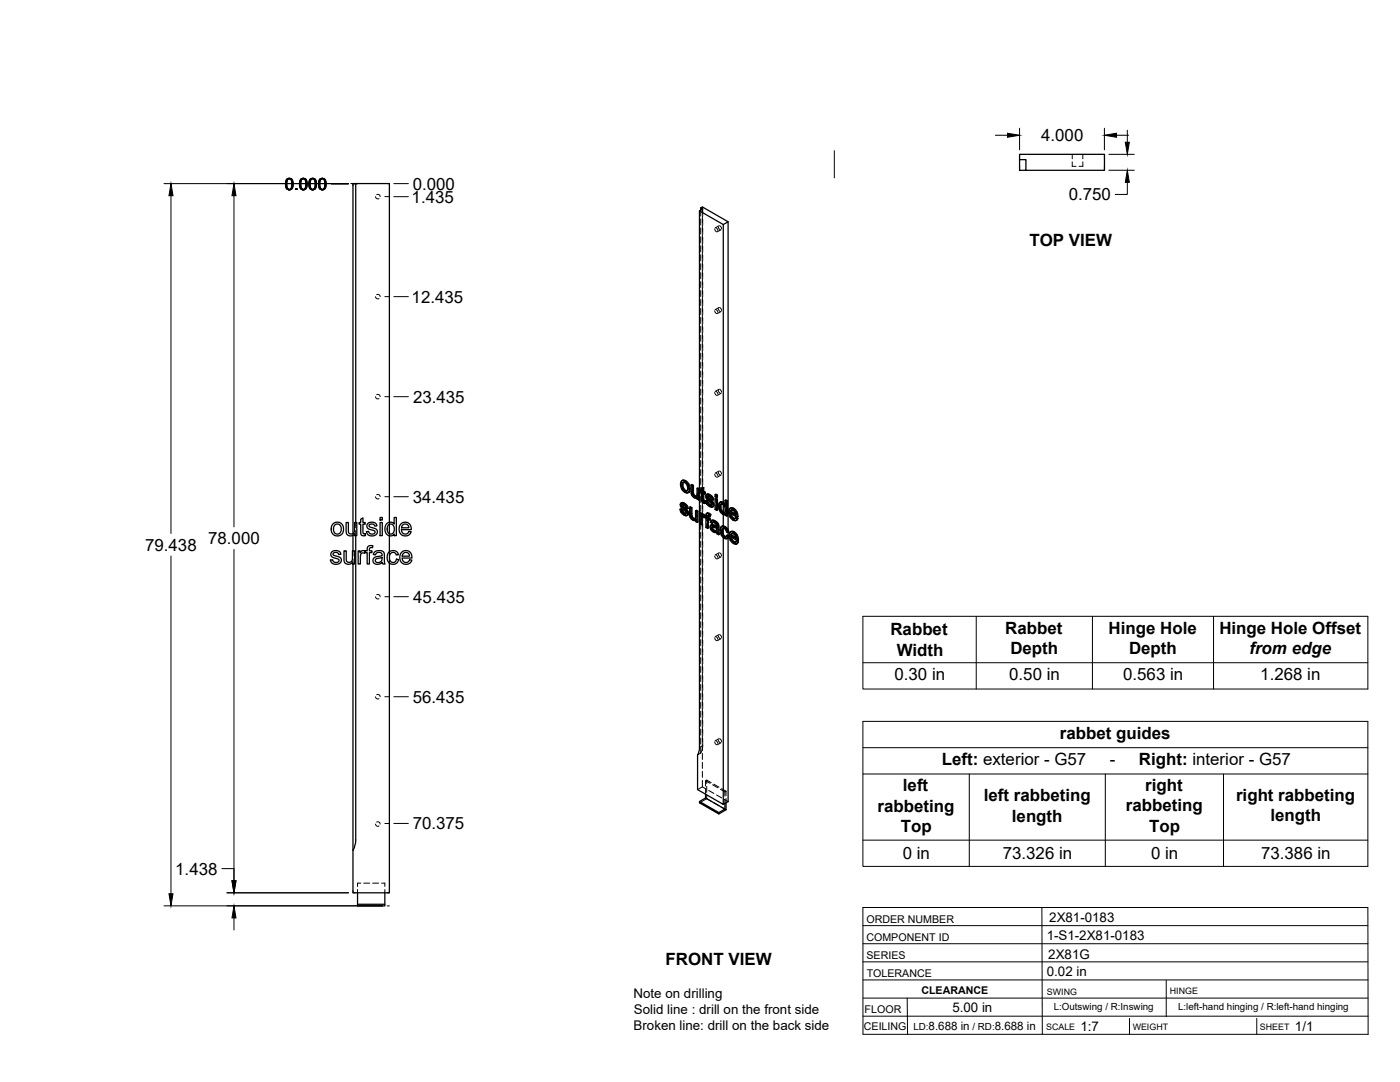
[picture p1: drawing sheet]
<svg xmlns="http://www.w3.org/2000/svg" width="559mm" height="432mm" viewBox="0 0 559 432" stroke-linecap="round" stroke-linejoin="round" font-family="sans-serif">
<!-- layer: Visible -->
<g fill="none" stroke="#000" stroke-width=".51">
<path d="M142 73.3v135.2M407 63.7h2.5v4.3h-2.5zM407 63.7v-2.1h33.8v6.4h-31.3M279.2 84.1v214.2M279.7 83l.7-.4 10.2 5.9-1.9 1.1-9.5-5.5M279.7 83l.8 .4-1.3 .7M279.7 83v.8M288.7 89.6v110.8l-.7-.2-.8 .4-.4 1.7 .9 2.2 1.1 .8 .6-.2v.5l.6 .4M290.6 88.5v122.9M272.2 191.8l.6-.2 .9 .2zM272.2 191.8l-.5 .6-.1 .9 .5 1.9 1.5 1.4 .8 .1 .5-.3M272.3 193.6l.3 1.4"/>
<path d="M272.6 195l.3-.1 .8 .8-.3 .2zM272.8 192.5l-.2 .9M272.9 194.9l-.3-1.5-.3 .1 .2-.8 .5-.2 .9 .6 .5 1.4-.2 1.4h-.8M273.4 192l1 1a1.88 1.88 0 0 1 1 2M273.7 195.7l.5 .2M273.7 191.8l1.2 1.3M274.6 193.3l.5 1.9 .3-.2-.2 1.2M275.1 195.2l-.2 1.2 .3-.2-.6 .5M275.8 193.5l.7 .4 .3-.2v3.2M276.5 193.9v3.1l.3-.1 .3 .6M276.5 197.1l.3 .6 .3-.2 .5 .4M276.8 197.7l.4 .4h.9l-.3 .1"/>
<path d="M276.8 193.7l-.7-.4-.3 .2v2.9l.3 1.1 .8 1a.97 .97 0 0 0 1.4 .1v.6l.5 .4M277.2 198.1l.6 .1M278.2 194.9l.6 .4 .4-.2v4.3l-.4 .2v-4.3M278.3 198.6l-.3 .2M279.2 195.1l-.7-.4-.3 .2v2.6l-.4 .7M280 195.5l-.5 .1v.6l.5 .3v3.3l.9 1h.7l-.1-.7h-.6M280 194.8l.9-.2v1.5M280.6 194.8v1.5l.3-.2 .6 .3M280.6 196.3l.6 .3 .3-.2v.6l-.3 .2v-.6M280.6 199.7l.7 .2M280.7 200l.8 .1M280.9 194.6l-.9 .2v1.1l-.5-.3"/>
<path d="M280.9 197v2.6M281.2 197.2l-.6-.4v2.8l.5 .2M281.6 199.8l.6 .3M282.1 197.3l.7-.1 .6 .2M282.3 198.3l.1 .3 .3-.2 .2 .3M282.4 198.6l.2 .3 .3-.2 1.5 1.4M282.4 197.1l-.4 .3M282.5 197.4h.9l.7 .6M282.5 199.9l-.9-.1 .7 1.6 1.3 .9 .9-.1M282.6 198v.1M282.6 198.9l1.4 1.4 .4-.2 .4 .6M282.7 198.4l-.4-.3 1 .3 .6 1 .6 .2"/>
<path d="M282.8 197.2l-.9 .3-.2 .9 .3 .7 2 1.9-.2 .7M283.1 197.6l.7 .6 .3-.2 .5 .6M283.8 198.2l.5 .6 .3-.2 .2 .9-.3 .1-.2-.8M285.4 199l.3-.1 .7 .3-.4 .2zM285.4 197.4l.3-.2 .7 .4-.4 .2zM285.4 199v4.3l.6 .4M285.4 197.4v.8l.6 .4M286.4 199.2v4.3l-.4 .2v-4.3M286.4 197.6v.8l-.4 .2v-.8M289.4 199.7l.6 .3 .3-.1v5.9l-.3 .2v-6M290.3 199.9l-.6-.4-.3 .2v2.1l-.4-.7M133 209l1.7-.6 1.4 .5 .9 1.2v2.2l-.8 1.1-1.8 .5-1.5-.7-.7-1.6a2.9 2.9 0 0 1 .8-2.6z"/>
<path d="M133.5 209.6l1.2-.5 .7 .2 .5 .6 .3 1.7-.8 1.4-1.2 .1-.8-.6-.3-1.6zM137.3 219.8h.9v3a1.32 1.32 0 0 0 1.3 1.7 1.32 1.32 0 0 0 1.2-1.8v-2.9h.9v5.3h-.8v-.8a1.86 1.86 0 0 1-2.3 .9 1.86 1.86 0 0 1-1.2-2.1zM138.2 208.5h.8l.1 3.8a1.31 1.31 0 0 0 1.7 .7 1.31 1.31 0 0 0 .7-1.7v-2.8h.9v5.3h-.8v-.8a1.86 1.86 0 0 1-2.2 .8 1.86 1.86 0 0 1-1.2-2zM140.9 213.7v6.1M142 213.8v121.4l-.2 1.8-.9 2.3M143 219.8h.7v.8a1.28 1.28 0 0 1 2.1-.6l.8-.2v-1.1a1.56 1.56 0 0 1 2.2-.9l-.1 .8a.81 .81 0 0 0-.9 0 .81 .81 0 0 0-.4 .8v.4h1.1v.7h-1.1v4.6h-.8v-4.6h-.8v-.4l-.3 .7-.8-.2-.7 .5-.2 4h-.8zM144 207.2l.9-.5v1.8h.9v.7h-.9v3.4l.2 .4h.7l.1 .8h-1.3l-.6-.7v-3.9h-.7v-.7h.7zM146.7 209l.9-.5h1.6a1.47 1.47 0 0 1 1.2 1.4l-.8 .1a1.17 1.17 0 0 0-1.2-.9 1.17 1.17 0 0 0-1.1 .8l.4 .5 2.1 .5a1.6 1.6 0 0 1 .7 2.1 1.6 1.6 0 0 1-2 .9l-1.5-.4-.7-1.3 .9-.2 .4 .9 .5 .2 1.3-.2a.73 .73 0 0 0 .3-.9 .73 .73 0 0 0-.9-.4l-1.1-.3a1.41 1.41 0 0 1-1-2.3zM151.7 208.5h.9v5.3h-.9zM151.7 206.5h.9v1h-.9zM154.2 209.1l1.2-.7a1.86 1.86 0 0 1 1.9 .7v-2.6h.9v7.3h-.8v-.7a2.17 2.17 0 0 1-2.7 .5 2.17 2.17 0 0 1-1.1-2.5zM155 209.5l1.3-.3 .9 1v2l-.8 .9-1-.1-.7-.9-.1-1.5z"/>
<path d="M155.4 208.4v-135.1h-14.5v139.6M155.4 209.2v3.8M155.4 213.8v6.4M160 209.1a2.46 2.46 0 0 1 2.9-.4 2.46 2.46 0 0 1 1.2 2.7h-3.9l.3 1 .8 .7a1.46 1.46 0 0 0 1.9-1l.9 .1-.5 .9-.9 .7h-1.5l-1.2-.6-.7-1.7 .1-1.2zM160.7 209.5l.6-.3h1l.6 .6 .3 .8h-2.9zM271.4 203.2l.6 .3M271.9 200.7l.7-.1 .6 .2M272 203.5l.4-.2 .2 .9-.3 .1zM272.1 201.7l.7 .4M272.2 202l.2 .3 .4-.2 1.5 1.4M272.2 200.6l-.4 .2M272.3 204.3l.7 .6h.8"/>
<path d="M272.3 200.8h.9l.8 .6M272.4 203.3l-1-.1 .8 1.8 1.2 .7 .9-.1M272.4 202.3l1.5 1.4 .4-.2 .4 .7M272.5 201.4l-.1 .1M272.5 201.8l-.3-.3 1 .3 .5 1 .7 .3M272.6 204.2l.7 .6M272.6 200.6l-.9 .3-.2 .8 .4 .9 1.9 1.8-.2 .7M272.9 201l.7 .6 .4-.2 .5 .7M273 204.9l.6 .2M273.6 201.6l.5 .6 .4-.1 .2 .8-.3 .2-.3-.9M273.7 205.1h-.1M273.9 203.7l.4 .6 .4-.1 .1 .7"/>
<path d="M274.3 204.3l.2 .7 .3-.1-.2 .5M274.5 205l-.2 .6 .3-.2-.4 .4M275.2 202.4l.7 .4 .3-.2v3.2M275.9 202.8v3.1l.3-.1 .3 .6M275.9 206l.3 .6 .3-.2 .4 .4M276.2 206.6l.4 .4h.9M276.2 202.6l-.7-.4-.3 .2v3l.3 1.2 .8 .8a.97 .97 0 0 0 1.4 .1M276.6 207l.6 .2M277.5 207l-.3 .2M277.6 203.8l.7 .4 .3-.2v4.3l-.3 .2v-4.3M277.7 207.5v.7l.6 .3M277.7 207.5l-.2 .2"/>
<path d="M278.6 204l-.7-.4-.3 .2v2.7l-.4 .7M279.2 204.7l.6 .4 .3-.2v.5l.4-.2M279.8 205.1v.6l.7-.5 .4 .1M280 206.4l.2 2.8-.3 .2v-2.2M280.1 204.9l-.6-.3-.3 .1v4.3l.7 .4M280.2 205.3h.7l.6 .4M280.3 206.1v.1M280.6 205.4l.6 .5M281 206.6l-.8-.5-.2 .3 .3-.2-.1 .8M281.2 206.4l.6 .4v3.7l.6 .4M281.2 206.4v-.3l-.2 .5M281.2 200.3l.1 .7"/>
<path d="M281.2 206.5l-.2 .1M282.2 204.9h.9l.6 .4M282.2 200.1l.3-.2 .3 .8-.3 .2zM282.4 206.6l.7 .4 .3-.2v.6l-.3 .1v-.5M282.5 204.7l-.5 .2M282.5 200.9l.7 .6h.8M282.7 207.3v3.4l-.3 .2v-3.8l.7 .4M282.7 205.7v.7M282.8 205.1l.6 .4 .3-.2-.4 .8 .1-.6M282.8 200.7l.7 .7M283.1 204.9l-.6-.2-.5 .2-.2 1.3-.6-.3 .6-.1M283.2 201.5l.6 .2"/>
<path d="M283.3 206.1a.45 .45 0 0 0-.5-.5 .45 .45 0 0 0-.4 .6v.4l.3-.2 .7 .4M283.9 209.6l.7-.2 1.4 .5M283.9 201.7h-.1M284.1 210.7l.2 .6 .3-.2 .6 .5M284.1 200.3l.4 .6 .3-.2 .2 .8M284.2 210.4l-.1 .3 .3-.2 .2 .6M284.2 209.4l-.5 .2M284.3 211.3l.5 .5h1h-1M284.3 210.3l-.1 .1M284.4 207.7l.8 .4 .3-.2 .8 .6M284.4 210.3l.6 .2a.79 .79 0 0 1 .9 .2 .79 .79 0 0 1 0 1l-.4 .3M284.4 210.3l-.2 .1"/>
<path d="M284.4 210.3v.2M284.5 200.9l.2 .7 .3-.1-.2 .5M284.5 208.4l-.4 .5 .2-.4 .5-.1 1.1 1a.43 .43 0 0 1 .1 .6 .43 .43 0 0 1-.7 0l-1-.4M284.6 209.4l-1 .3-.2 1 .7 1.1 1.1 .7a.62 .62 0 0 1 1 .5l.6 .4M284.7 201.6l-.2 .6 .3-.2-.5 .4M284.7 207.6l-.8 .2M285.2 208.1l.8 .5 .3-.1 .4 .5M285.5 207.9l-.8-.3-.9 .3-.3 .5 .6 .5M286 208.6l.4 .6 .3-.2 .2 .7M286.4 209.2l.2 .6 .3-.1 .1 2.9M286.6 209.8l.1 2.9 .3-.1 .1 .6-.3 .2-.1-.6M287.4 202.4l.3 1.4"/>
<path d="M287.5 200.4h1.2l.6 .6M287.7 201.3h.7l.7 .8 .3 1.1-.2 1.4M287.7 201.3l-.3 1.1 .4-.2 .3 1.4M287.7 203.8l.4-.2 .7 .8-.4 .2zM287.8 201.2l-.1 .1M287.8 200.3l-.5 .2M288 201.1l-.2 1.1M288.1 212v.1a1.2 1.2 0 0 0 .8 1.4l.5 .5M288.2 210.1l.9 .2 .3-.2 1 1M288.4 213.4l.7 .8h.8M288.4 200.6l.6 .5h.4M288.4 204.6h.8"/>
<path d="M288.5 209.9l-.6 .3M288.6 210.8l-.2 1M288.7 214.5v106.5l-10.3-5.9v-13.9l.6-1.3 .2-1.6M288.7 210.8v2.4l-.3-1.4-.3 .2v-.4l.3-.7 .4-.1 .7 .4 .5 1.1 .6 .2v1.2M288.7 201.5v2.8M288.7 205.3v4.6M288.8 204.4l.4 .1M289.1 210.3l.8 .6a1.43 1.43 0 0 1 1 1.5l-.3 .1-.5-1.3M289.4 210.1l-.9-.2-.7 .3-.3 .7v1.4l.9 2 1.1 .7h.6M289.4 205.1l-.2 .2M290 213.7l.7 .4M290.6 214.7v105.2l-1.9 1.1"/>
<path d="M290.7 214.1l.3-.1-.2 .5-.7 .5zM291 214l-.6-.5-.7 .8-.6-.1M291.3 202.9h1a1.84 1.84 0 0 1 1.8 1.2M291.5 212.3l.8-.1a1.99 1.99 0 0 1 2 1.3M291.5 204.3l2.1 1.2-.4-1.1-.9-.9-.6 .1-.2 .7 .3-.2 1.7 1M291.7 213.6l2.1 1.2-.5-1.3-.9-.6h-.4l-.3 .7 .3-.2 1.7 1M291.8 206.1l.8 .8h.8M291.8 205l.3 .9M292 203.5l-.2 .6M292 214.4l.3 .9M292 215.5l.8 .8h.8M292.2 212.9l-.2 .5"/>
<path d="M292.5 203l1 1a1.94 1.94 0 0 1 1.1 2.1M292.6 206.9l.6 .2M292.7 212.4l1.1 1a1.97 1.97 0 0 1 .9 2M292.8 216.3l.5 .2M292.9 202.8l-.9-.2-1 .7-.2 1 .2 1.4 .7 1.1 1.3 1h.7l.8-.9M293.1 212.2l-.9-.2-.9 .5-.3 1.5 .3 1.2 .7 1.1 1.2 .8 .6 .1 .9-.9M293.3 207l-.1 .1M293.5 216.4l-.2 .1M293.6 206.6l.6 .5M293.8 204.3l.4 1.9 .4-.1-.4 .1M293.8 216l.6 .5M293.9 213.7l.5 1.9 .3-.2-.3 .2"/>
<path d="M294.2 206.4l-2.8-1.6 .4 1.3 .3-.2 .8 .9M294.4 215.8l-2.8-1.6 .4 1.3 .3-.2 .8 .8M294.5 206.9l-.7 .8M294.5 206.9l-.6-.5-.7 .7M294.7 216.3l-.7 .8M294.7 216.3l-.6-.5-.8 .7M132.4 220.2l1.2-.5 1.1 .1a1.53 1.53 0 0 1 1.4 1.4l-.9 .1a1.17 1.17 0 0 0-1.1-.9 1.17 1.17 0 0 0-1.2 .9l.3 .3 2.8 1.1a1.85 1.85 0 0 1-.4 2.2 1.85 1.85 0 0 1-2.2 .2l-1.1-.6-.4-1 .9-.1 .3 .7 .7 .4 1.2-.2a.81 .81 0 0 0 .2-1.1 .81 .81 0 0 0-1-.3l-1.2-.4a1.35 1.35 0 0 1-.6-2.3zM140.9 225.1v114.2M149.5 220.3l.7-.4 1.2-.2 1.7 .6 .3 .6 .3 4.2h-.9l-.2-.6-1.3 .6-1.2 .1-.8-.4-.4-.7a1.74 1.74 0 0 1 2-2l.6-.1a.77 .77 0 0 0 1-.8 .77 .77 0 0 0-1-.7l-1.2 .2-.4 .7-.9-.1zM150 223.2l2.5-.7a1.62 1.62 0 0 1-.6 1.7 1.62 1.62 0 0 1-1.9 0l-.2-.5zM155.2 220.4l1.2-.6h1.4l.8 .7 .4 .9-.8 .1a1.44 1.44 0 0 0-1.9-.9 1.44 1.44 0 0 0-.9 1.9l.2 1.1 .7 .8 1.3-.1 .6-1.1 .9 .1-.1 .5-.6 .9-.9 .4h-1.4l-.9-.6-.7-2zM155.4 224.7v131.6h-14.5v-17"/>
<path d="M160.3 220.5l1.5-.8a2.5 2.5 0 0 1 2.6 3h-3.9l.2 .9 .8 .8a1.43 1.43 0 0 0 2-1l.9 .1-.5 .9-.9 .7h-1.7l-1-.6-.6-.9-.1-1.1 .1-1zM161 220.9l.5-.4h1.1l.6 .5 .3 1h-3zM281.6 316.9v1.6l-2.4 1.3v.6l7.7 4.4v-.5l-7.7-4.5M281.6 318.5l7.7 4.4-2.4 1.4M289.3 320.7v2.2M289.8 320.4v2.8l-2.9 1.6M142.7 356.3v5.2h10.9v-.6h-10.9M153.6 356.3v4.6"/>
</g>
<!-- layer: Hidden -->
<g fill="none" stroke="#000" stroke-width=".4">
<path d="M149.9 78.5l.6 .8 .8-.1M150.3 77.7l.9-.1 .5 .9M428 64.6v1.8h1.5M428 61.6v1.8M432.2 64.6v1.8h-1.5M432.2 61.6v1.8M279.7 83.8v2.4M279.7 87.4v2.4M279.7 91v2.3M279.7 94.5v2.4M279.7 98.1v2.4M280.4 82.6v2.6"/>
<path d="M280.4 86.4v2.4M280.4 89.9v2.4M280.4 93.5v2.4M280.4 97.1v2.4M280.5 83.4v2.9M280.5 87.5v2.4M280.5 91.1v2.4M280.5 94.6v2.4M280.5 98.2v2.4M285.3 91.4l.2 .6 .6 .5M285.7 90.9l.7 .6 .2 .6M286.7 90.5l.2 .7 .6 .5"/>
<path d="M286.9 90.1l-1.4 .8M287.2 90.1l.5 .4 .3 .7M287.8 91.7l-1.4 .8M149.9 118.4l.5 .8h.9M150.3 117.6h.9l.5 .8M279.7 101.7v2.4M279.7 105.3v2.3M279.7 108.8v2.4M279.7 112.4v2.4M279.7 116v2.3M279.7 119.5v2.4M280.4 100.6v2.4"/>
<path d="M280.4 104.2v2.4M280.4 107.8v2.4M280.4 111.4v2.3M280.4 115v2.3M280.4 118.5v2.4M280.5 101.8v2.4M280.5 105.3v2.4M280.5 108.9v2.4M280.5 112.5v2.4M280.5 116.1v2.3M280.5 119.6v2.4M279.7 123.1v2.4"/>
<path d="M279.7 126.7v2.4M279.7 130.3v2.3M279.7 133.8v2.4M279.7 137.4v2.4M280.4 122.1v2.4M280.4 125.7v2.3M280.4 129.2v2.4M280.4 132.8v2.4M280.4 136.4v2.4M280.4 140v2.3M280.5 123.2v2.4M280.5 126.8v2.4"/>
<path d="M280.5 130.4v2.3M280.5 133.9v2.4M280.5 137.5v2.4M285.3 124l.2 .7 .6 .5M285.7 123.5l.7 .6 .2 .6M286.7 123.1l.2 .7 .6 .5M286.9 122.7l-1.4 .9M287.2 122.7l.5 .4 .3 .8M287.8 124.3l-1.4 .8M149.9 158.3l.5 .8h.9M150.3 157.5h.9l.5 .8M279.7 141v2.4"/>
<path d="M279.7 144.5v2.4M279.7 148.1v2.4M279.7 151.7v2.4M279.7 155.3v2.3M279.7 158.8v2.4M280.4 143.5v2.4M280.4 147.1v2.4M280.4 150.7v2.4M280.4 154.2v2.4M280.4 157.8v2.4M280.5 141.1v2.4M280.5 144.7v2.3"/>
<path d="M280.5 148.2v2.4M280.5 151.8v2.4M280.5 155.4v2.4M280.5 158.9v2.4M285.3 156.6l.2 .7 .6 .5M285.7 156.2l.7 .5 .2 .7M286.7 155.8l.2 .7 .6 .5M286.9 155.4l-1.4 .8M287.2 155.3l.5 .5 .3 .7M287.8 157l-1.4 .8M279.7 162.4v2.4M279.7 166v2.4"/>
<path d="M279.7 169.5v2.4M279.7 173.1v2.4M279.7 176.7v2.4M280.4 161.4v2.4M280.4 165v2.3M280.4 168.5v2.4M280.4 172.1v2.4M280.4 175.7v2.4M280.4 179.2v2.4M280.5 162.5v2.4M280.5 166.1v2.4M280.5 169.7v2.3"/>
<path d="M280.5 173.2v2.4M280.5 176.8v2.4M149.9 198.2l.5 .8h.9M150.3 197.4h.9l.5 .8M271.9 193.1l.5 1.9-.3 .2M272.4 195l1.3 1.3-.3 .2M272.5 191.6l-.9 1.7M272.8 192.5l-.2 .1M272.9 192.4h.8l-.3 .2M273.7 192.4l.8 .9-.3 .2M273.7 196.3l.9 .3-.3 .1M274.5 195.7l-.3 .2"/>
<path d="M274.5 193.3l.3 1.4-.4 .2M274.8 194.7l-.1 .7-.5 .5M274.9 196.5l-.3 .1M276.1 193.3l.1 3.4-.3 .2M276.2 196.7l.2 .7-.3 .1M276.4 197.4l.4 .6-.3 .1M276.8 198l.6 .5-.3 .1M277.4 198.5l.7 .2 .5-.3-.3 .2M278.1 198.1h.1M278.3 198l-.4 .2M278.4 198.6h-.1M278.4 197.8l-.3 .3"/>
<path d="M278.5 194.7v2.8l-.4 .5M278.6 198.4v.7l-.3 .1M278.6 199.1l.6 .3M279.7 180.3v2.3M279.7 183.8v2.4M279.7 187.4v2.4M279.7 191v2.4M279.7 194.6v2.3M279.7 198.1v2.4M279.8 196l.5 .3-.3 .2M279.8 195.4v.6l-.3 .2M280 195.5l.3 .2"/>
<path d="M280.3 196.3l.1 3.3-.4 .2M280.3 194.6v1.1l-.3 .2M280.4 199.6l.2 .5-.3 .2M280.4 182.8v2.4M280.4 186.4v2.4M280.4 190v2.3M280.4 193.5v2.4M280.4 197.1v2.4M280.5 180.4v2.4M280.5 183.9v2.4M280.5 187.5v2.4M280.5 191.1v2.4"/>
<path d="M280.5 194.6v2.4M280.5 198.2v2.4M280.6 196.8l.3-.2v.4M280.9 196.6l.6 .4M281.9 199.7l.5 1.3-.3 .1M282 197.8l.2 .7-.4 .2M282.1 197.4l-.4 .6M282.2 198.5l.4 .6-.4 .2M282.3 197.2l-.5 .4M282.5 198l.3-.2-.2 .2M282.6 199.1l1.6 1.6-.4 .2M282.7 197.9l-.3 .1"/>
<path d="M282.8 197.8l.6 .2-.3 .2M283.4 198l.6 .5-.3 .2M284 198.5l.2 .7-.3 .2M284.2 199.2l.6 .3M285.3 189.3l.2 .6 .6 .5M285.7 188.8l.7 .6 .2 .6M285.7 197.2v.9l-.3 .1M285.7 198.9v1.5M285.7 198.1l.7 .3M286.7 188.4l.2 .7 .6 .5M286.9 188l-1.4 .8M287.2 188l.5 .4 .3 .8"/>
<path d="M287.8 189.6l-1.4 .8M289.7 199.5v2.1l-.3 .2M140.9 212.9v.8M140.9 219.8v2.1M142 208.5v2M142 211.7v2.1M155.4 208.4v.8M155.4 213v.8M271.7 203.1l.5 1.3-.3 .2M271.8 201.3l.2 .6-.3 .2M271.9 200.8l-.4 .6M272 201.9l.4 .6-.3 .2"/>
<path d="M272.1 200.6l-.5 .4M272.2 204.4l1.1 1-.3 .1M272.3 201.4l.3-.2-.1 .2M272.4 202.5l1.6 1.6-.3 .2M272.6 201.3l-.4 .1M272.6 201.2l.6 .2-.3 .2M273.2 201.4l.6 .6-.3 .1M273.3 205.4l.8 .2-.3 .2M273.8 204.9h.2M273.8 202l.3 .6-.4 .2M274 204.1l.2 .5-.3 .1M274 204.9l-.3 .2 .3-.2"/>
<path d="M274.1 202.6l.6 .3M274.2 204.6l-.2 .3M274.5 205.6h-.4M275.5 202.2l.1 3.4-.3 .2M275.6 205.6l.2 .7-.3 .2M275.8 206.3l.4 .6-.3 .2M276.2 206.9l.6 .5-.3 .2M276.8 207.4l.7 .2 .5-.3-.2 .2M277.5 207h.1M277.7 206.9l-.4 .2M277.8 206.7l-.3 .3M277.9 203.6v2.8l-.4 .5"/>
<path d="M278 207.3v.7l-.3 .2M278 208l.6 .3M279.5 207.3v1.6l-.3 .1M279.5 208.9l.7 .3M279.5 204.6v1.5M279.7 201.7v2.4M279.7 205.3v2.3M279.7 208.9v2.3M279.7 212.4v2.4M279.7 216v2.4M279.7 219.6v2.3M280.1 206.1l.8-.1-.3 .2"/>
<path d="M280.1 205.4v.1M280.3 206.1l.2-.2-.3 .2M280.4 200.7v2.4M280.4 204.3v2.3M280.4 207.8v2.4M280.4 211.4v2.4M280.4 215v2.3M280.4 218.5v2.4M280.4 205.2l-.6 .5M280.5 201.8v2.4M280.5 205.4v2.4M280.5 208.9v2.4"/>
<path d="M280.5 212.5v2.4M280.5 216.1v2.4M280.5 219.7v2.3M280.6 200.1l.6 .5-.4 .1M280.9 206l.4 .4M281.2 200.6l.4 .2M281.2 206.1l.3-.2-.2 .5M281.5 205.7v.1M281.5 206.3l.6 .3-.3 .2M281.5 205.9l-.2 .5M281.5 205.7l-.3 .3M281.8 205.8l.3 .2"/>
<path d="M282.1 209v1.3l-.3 .2M282.1 206.6v1.3M282.1 210.3l.6 .4M282.2 205l-.1 1-.3 .2M282.3 204.7l-.5 .4M282.4 201l1.1 1-.3 .1M282.4 207.1l.3-.2v.4M282.5 205.7l.4-.2-.2 .2M282.7 206.9l.7 .5M282.9 205.5l.4 .1-.4 .2M283.3 205.6l.3 .3M283.5 202l.8 .2-.3 .2"/>
<path d="M283.7 210.1l.4 1.1-.4 .2M283.8 209.6l-.4 .7M283.8 208.2l.7 .5M284 201.5h.1M284 209.4l-.5 .4M284.1 211.2l.9 .9-.3 .2M284.1 207.7l-.6 .7M284.2 200.7l.1 .5-.3 .1M284.2 201.5l-.3 .2 .2-.2M284.2 207.6l-.4 .3M284.3 201.2l-.2 .3M284.4 208.4l.4-.2-.3 .2"/>
<path d="M284.5 210.2l.2-.1zM284.5 210.2l-.2 .1M284.6 210.1l-.4 .2M284.6 202.2h-.3M284.7 210.1l1.6 .5-.3 .2M284.8 208.2l.6 .2-.3 .2M285 212.1l.7 .2-.3 .2M285.4 208.4l.7 .7-.3 .2M285.7 212.3l.7-.1-.4 .2M285.7 201.6v1.6l-.3 .1M285.7 203.2l.7 .3M286 209.9l.3 .1"/>
<path d="M286 211.7l-.3 .2M286.1 209.1l.2 .7-.3 .2M286.2 211.5l-.4 .3M286.3 210.6l-.1 .9-.3 .2M286.3 209.8l-.3 .4M286.4 212.2l.1 .7-.3 .1M286.5 212.9l.6 .3M287.1 201.8l.2 1.3-.3 .2M287.3 200.7l-.2 1.1-.3 .2M287.3 203.1l.6 1.1-.3 .2M287.6 200.3l-.6 .6M287.7 211.4l.5 1.9-.3 .2"/>
<path d="M287.9 204.2l.8 .8-.3 .1M287.9 210.3l-.2 1.1-.3 .2M288 201.1h.7l-.3 .2M288 201.1l-.2 .1M288 201.1h.1M288.1 201l-.3 .2M288.2 213.3l1.2 1.3-.3 .2M288.2 210l-.6 .5M288.6 210.8l-.2 .1M288.7 210.7l.8 .1-.4 .1M288.7 200.4v1.1M288.7 204.3v1"/>
<path d="M288.7 209.9v.9M288.7 213.2v1.3M288.7 205l.7 .1 .4-.2-.4 .2M288.7 201.1l.8 .8-.4 .2M289.4 201.1l.3 .5M289.4 214.6l1.1 .2M289.5 210.8l.5 .5-.3 .2M289.5 201.9l.3 1.5-.4 .2M289.5 205.1h-.1M289.8 203.4l-.1 .7-.5 .4 .3-.1M289.8 204.9v.6l-.4 .1M289.8 205.5l.5 .3"/>
<path d="M290 211.3l.3 .8-.3 .2M290 214.1l-.1 .1M290.3 212.1l.6 .3M290.4 213.5l-.7 .8M290.6 211.4v1.1M290.6 213.7v1M291.1 204.1l.5 1.9-.3 .2M291.3 213.5l.5 1.9-.3 .2M291.4 204.8l.4-.1v.3M291.6 206l1.3 1.4-.3 .1M291.6 202.7l-.8 1.6M291.6 214.2l.4-.2v.4"/>
<path d="M291.8 204.7l2.7 1.5M291.8 215.4l1.3 1.3-.3 .2M291.8 212.1l-.5 1.4-.3 .2M292 214l2.7 1.6M292 203.5l-.2 .1M292.1 203.4l.8 .1-.4 .1M292.2 212.9h-.2M292.3 212.7l.8 .1-.4 .2M292.9 203.5l.7 .8-.3 .2M292.9 207.4l1.1 .2-.4 .2M293.1 212.8l.7 .9-.3 .2M293.1 216.7l1.1 .3-.4 .2"/>
<path d="M293.5 206.9h-.1M293.5 206.9l-.2 .1M293.5 205.1l.4 .2M293.6 206.8l-.4 .2M293.6 204.3l.3 1-.3 .2M293.7 216.3h-.1M293.7 216.3l-.2 .1M293.7 214.4l.4 .3M293.8 216.2l-.3 .2M293.8 213.7l.3 1-.3 .1M293.9 206.4l-.4 .5M294.1 215.8l-.4 .5"/>
<path d="M294.1 207.5l-.1 .1M294.3 216.9l-.1 .1M140.9 223.1v2M149.9 238.1l.5 .8h.9M150.3 237.3l1 .1 .4 .7M155.4 220.2v1.7M155.4 223.1v1.6M279.7 223.1v2.4M279.7 226.7v2.4M279.7 230.3v2.4M279.7 233.8v2.4M279.7 237.4v2.4"/>
<path d="M280.4 222.1v2.4M280.4 225.7v2.4M280.4 229.3v2.3M280.4 232.8v2.4M280.4 236.4v2.4M280.4 240v2.4M280.5 223.2v2.4M280.5 226.8v2.4M280.5 230.4v2.4M280.5 234v2.3M280.5 237.5v2.4M285.3 221.9l.2 .7 .6 .5"/>
<path d="M285.7 221.4l.7 .6 .2 .6M286.7 221.1l.2 .6 .6 .5M286.9 220.6l-1.4 .9M287.2 220.6l.5 .4 .3 .8M287.8 222.2l-1.4 .8M279.7 241v2.4M279.7 244.6v2.4M279.7 248.1v2.4M279.7 251.7v2.4M279.7 255.3v2.4M279.7 258.8v2.4M280.4 243.5v2.4"/>
<path d="M280.4 247.1v2.4M280.4 250.7v2.4M280.4 254.3v2.3M280.4 257.8v2.4M280.5 241.1v2.4M280.5 244.7v2.4M280.5 248.2v2.4M280.5 251.8v2.4M280.5 255.4v2.4M280.5 259v2.3M285.3 254.5l.2 .7 .6 .5M285.7 254.1l.7 .5 .2 .6"/>
<path d="M286.7 253.7l.2 .7 .6 .5M286.9 253.3l-1.4 .8M287.2 253.2l.5 .5 .3 .7M287.8 254.8l-1.4 .9M149.9 278.1l.6 .8 .8-.1M150.3 277.3l.9-.1 .5 .8M279.7 262.4v2.4M279.7 266v2.4M279.7 269.6v2.3M279.7 273.1v2.4M279.7 276.7v2.4M280.4 261.4v2.4"/>
<path d="M280.4 265v2.4M280.4 268.5v2.4M280.4 272.1v2.4M280.4 275.7v2.4M280.4 279.3v2.3M280.5 262.5v2.4M280.5 266.1v2.4M280.5 269.7v2.4M280.5 273.2v2.4M280.5 276.8v2.4M279.7 280.3v2.4M279.7 283.9v2.3"/>
<path d="M279.7 287.4v2.4M279.7 291v2.4M279.7 294.6v2.3M279.7 298.2v2.3M280.4 282.8v2.4M280.4 286.4v2.4M280.4 290v2.4M280.4 293.6v2.3M280.4 297.1v2.4M280.5 294.7l-.1 4-.7 1.8M280.5 280.4v2.4M280.5 284v2.3"/>
<path d="M280.5 287.5v2.4M280.5 291.1v2.4M285.3 296.1l.2 .6 .6 .5M285.7 295.6l.7 .6 .2 .6M286.7 295.2l.2 .7 .6 .5M286.9 294.8l-1.4 .8M287.2 294.8l.5 .4 .3 .8M287.8 296.4l-1.4 .8M279.7 300.5l-1.3 .7M280.4 300.7v2.4M280.4 304.3v2.3M280.4 307.8v2.4"/>
<path d="M280.4 311.4v2.6M280.4 314l-2 1.1M280.4 314l1.5 .9M281.6 314.9v2M281.6 311.6l1.8 1M282.1 312.7v-1.4l-.5 .3v2.1M282.1 318.7l-2.9 1.7M282.1 313.8v2.4M282.1 317.4v1.3M282.1 311.3l1.8 1.1M282.1 318.7l1.8 1.1M282.9 315.5l2.1 1.2"/>
<path d="M284.4 313.2l2.1 1.2M284.9 312.9l2.1 1.2M286 317.2l2.1 1.2M287.5 315l1.8 1 .5-.3M288 314.7l1.8 1M289.1 319l1.5 .9M289.3 316v1.7M289.3 318.9v1.8M289.8 315.7v1.8M289.8 318.7v1.7M149.9 328.9l.5 .7h.9M150.3 328.1l.9-.1 .5 .9"/>
<path d="M284.9 320.4l2.1 1.1M288 322.1l1.8 1.1M142.7 355v1.3M144 352.4h-1.3v1.4M145.2 352.4h2.4M148.8 352.4h2.3M152.3 352.4h1.3v1.4M153.6 355v1.3"/>
</g>
<!-- layer: Reference -->
<g fill="none" stroke="#000" stroke-width=".4">
<path d="M140 73.3h2.7h-1.8v.9M140.9 73.3h1.8M153.6 78.5h1.8M154.5 73.3h.9v.9M407 61.6v2.1M407 65.8v2.2M440.8 61.6v2.1M440.8 65.8v2.2M153.6 118.4h1.8M153.6 158.3h1.8M153.6 198.2h1.8M153.6 238.1h1.8"/>
<path d="M153.6 278h1.8M153.6 328.6h1.8M140.9 355.4v.9h.9M155.4 355.4v.9h-.9M154.5 361.5h.9"/>
</g>
<!-- layer: Hidden Narrow -->
<path d="M276.1 196l-.3 .2M278.5 197l-.3 .2M280.3 198.8l-.3 .1M273.3 203.5l-.3 .1M275.5 204.9l-.3 .2M277.9 205.9l-.3 .2M282.1 205.6l-.3 .1M283.5 200l-.3 .2M285.3 210.3l-.3 .2M286.3 210.9l-.3 .1M280.5 297.6l-1.3 .7" fill="none" stroke="#000" stroke-width=".4"/>
<!-- layer: Visible Narrow -->
<path d="M276.8 196.1l-.3 .2M280.9 199.2l-.3 .1M283.5 199.2l-.3 .2M273.3 202.6l-.3 .2M276.2 205l-.3 .2M282.7 206l-.3 .2M285.2 209.6l-.3 .2M287 210.3l-.4 .2M287 211.3l-.4 .2" fill="none" stroke="#000" stroke-width=".4"/>
<!-- layer: Titleblock -->
<path d="M344.4 362.2h201.6l.1 50.6h-201.7zM344.4 376.6h201.6M344.4 369.4h201.6M415.9 362.2l.1 50.6M344.4 383.9h201.6M344.4 398.3h201.6M344.4 391.1h201.6M362.1 398.3l.1 14.4M465.5 391.3v14.4M344.4 405.5h201.7M450.8 406.4v6.4M501.6 406.4v6.4" fill="none" stroke="#000" stroke-width=".4"/>
<!-- layer: Custom Tables -->
<path d="M344.4 246h201.6v29h-201.6zM389.7 246v29M436 246v29M484.4 246v29M344.4 264.5h201.6M344.4 287.9h201.6v57.9h-201.6zM344.4 298.4h201.6M344.4 308.9h201.6M386.9 308.9v36.9M441.2 308.9v36.9M488.4 308.9v36.9M344.4 335.3h201.6" fill="none" stroke="#000" stroke-width=".4"/>
<!-- layer: FD_Dimensions -->
<g fill="none" stroke="#000" stroke-width=".4">
<path d="M397.3 54h4.8M407 51.2v8.6M440.8 51.2v8.6M445.6 54h4.9M450 51.9v4.9M65.4 73.3h73.7M68.2 78.1v134.8M93.4 78.1v132.2M157.2 73.3h5.8M157.2 78.5h5.8M442.6 61.6h10.2M442.6 67.9h10.2"/>
<path d="M450 72.8v4.8h-4.9M157.2 118.4h5.8M157.2 158.3h5.8M157.2 198.2h5.8M93.4 219.3v132.2M68.2 221.9v134.8M157.2 238.1h5.8M157.2 278h5.8M157.2 328.6h5.8M88.6 346.6h4.8M90.6 356.3h48.5M65.4 361.5h87.3"/>
<path d="M93.4 366.3v4.9"/>
</g>
<path d="M402.1 53.2l4.9 .8-4.9 .8zM440.8 54l4.8-.8v1.6zM449.2 56.8h1.6l-.8 4.8zM68.2 73.3l.8 4.8h-1.6zM93.4 73.3l.8 4.8h-1.6zM450 67.9l.8 4.9h-1.6zM67.4 356.7h1.6l-.8 4.8zM92.6 351.5h1.6l-.8 4.8zM93.4 361.5l.8 4.8h-1.6z" fill="#000" stroke="#000" stroke-width=".4"/>
<!-- layer: Smart Centers -->
<path d="M333 60.1v10.9" fill="none" stroke="#000" stroke-width=".4"/>
<g font-size="6.7">
<text x="415.6" y="56.3">4.000</text>
<text x="113.7" y="75.6">0.000</text>
<text x="164.8" y="75.6">0.000</text>
<text x="164.3" y="80.9">1.435</text>
<text x="426.6" y="80">0.750</text>
<text x="410.9" y="98.2">TOP VIEW</text>
<text x="164.3" y="120.8">12.435</text>
<text x="164.8" y="160.7">23.435</text>
<text x="164.8" y="200.6">34.435</text>
<text x="57.9" y="219.8">79.438</text>
<text x="83.1" y="217.1">78.000</text>
<text x="165" y="240.5">45.435</text>
<text x="355.4" y="253.6">Rabbet</text>
<text x="401.2" y="252.9">Rabbet</text>
<text x="442.5" y="252.9">Hinge Hole</text>
<text x="486.7" y="252.9">Hinge Hole Offset</text>
<text x="357.9" y="261.6">Width</text>
<text x="403.3" y="261">Depth</text>
<text x="450.6" y="261">Depth</text>
<text x="498.7" y="261">from edge</text>
<text x="357" y="271.4">0.30 in</text>
<text x="402.8" y="271.4">0.50 in</text>
<text x="448.3" y="271.4">0.563 in</text>
<text x="503" y="271.4">1.268 in</text>
<text x="164.8" y="280.4">56.435</text>
<text x="423" y="294.8">rabbet guides</text>
<text x="375.9" y="305.4">Left: exterior - G57</text>
<text x="443" y="305.4">-</text>
<text x="454.6" y="305.4">Right: interior - G57</text>
<text x="360.4" y="315.8">left</text>
<text x="457.1" y="315.8">right</text>
<text x="350.3" y="323.9">rabbeting</text>
<text x="392.7" y="319.8">left rabbeting</text>
<text x="449.4" y="323.8">rabbeting</text>
<text x="493.4" y="319.8">right rabbeting</text>
<text x="403.9" y="327.9">length</text>
<text x="507" y="327.8">length</text>
<text x="164.7" y="331">70.375</text>
<text x="359.5" y="331.9">Top</text>
<text x="458.6" y="331.9">Top</text>
<text x="360.3" y="342.9">0 in</text>
<text x="400.2" y="342.9">73.326 in</text>
<text x="459.4" y="342.9">0 in</text>
<text x="503.4" y="342.9">73.386 in</text>
<text x="70" y="349">1.438</text>
<text x="265.7" y="385.2">FRONT VIEW</text>
</g>
<g font-size="5.3">
<text x="418.8" y="368">2X81-0183</text>
<text x="417.8" y="375.1">1-S1-2X81-0183</text>
<text x="418.4" y="382.6">2X81G</text>
<text x="417.8" y="389.5">0.02 in</text>
<text x="252.9" y="398.4">Note on drilling</text>
<text x="253" y="404.9">Solid line : drill on the front side</text>
<text x="380.1" y="404">5.00 in</text>
<text x="252.9" y="411.2">Broken line: drill on the back side</text>
<text x="431.3" y="411.5">1:7</text>
<text x="516.9" y="411.5">1/1</text>
</g>
<g font-size="4.6">
<text x="370.6" y="411.2">8.688 in</text>
<text x="397" y="411.2">8.688 in</text>
</g>
<g font-size="4.3">
<text x="345.8" y="368.4">ORDER NUMBER</text>
<text x="345.8" y="375.5">COMPONENT ID</text>
<text x="345.8" y="382.7">SERIES</text>
<text x="345.9" y="389.9">TOLERANCE</text>
<text x="367.7" y="396.7">CLEARANCE</text>
<text x="345.1" y="404.3">FLOOR</text>
<text x="344.8" y="411.1">CEILING</text>
</g>
<g font-size="3.9">
<text x="420.6" y="403.1">L:Outswing / R:Inswing</text>
<text x="470.2" y="403.1">L:left-hand hinging / R:left-hand hinging</text>
<text x="364.6" y="411.2">LD:</text>
<text x="388.2" y="411.2">/ RD:</text>
</g>
<g font-size="3.5">
<text x="417.9" y="397">SWING</text>
<text x="466.9" y="396.9">HINGE</text>
<text x="417.5" y="410.9">SCALE</text>
<text x="452.1" y="410.9">WEIGHT</text>
<text x="502.9" y="410.9">SHEET</text>
</g>
</svg>
